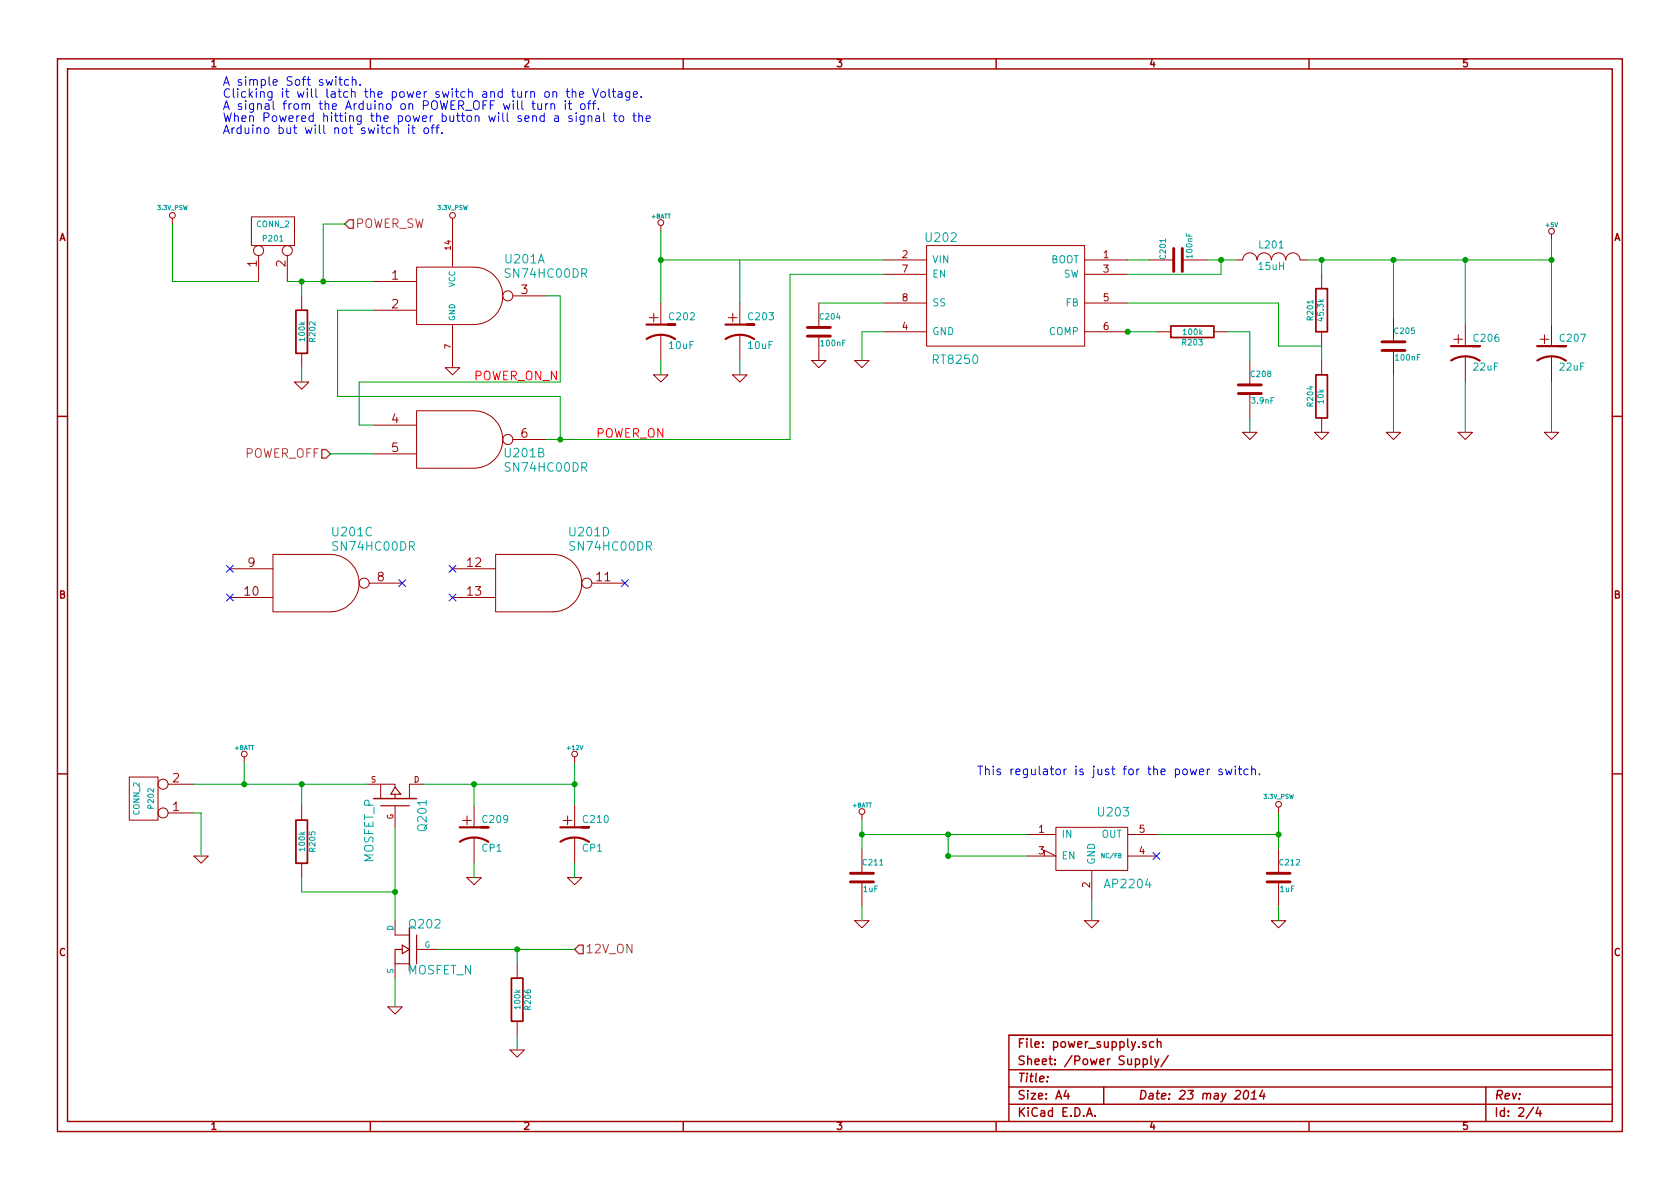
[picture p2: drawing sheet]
<svg xmlns="http://www.w3.org/2000/svg" width="297mm" height="210mm" viewBox="0 0 297 210" stroke-linecap="round" stroke-linejoin="round" font-family="sans-serif">
<g fill="none" stroke="#a00000" stroke-width=".25">
<path d="M10.2 10.4h276.6v189.7h-276.6zM11.9 12.2h273.2v186.1h-273.2zM65.5 10.4v1.8M120.8 10.4v1.8M176.1 10.4v1.8M231.4 10.4v1.8M10.2 73.6h1.7M285.1 73.6h1.7M10.2 136.8h1.7M285.1 136.8h1.7M66 141.2h7.7M72.4 164.1v7.6"/>
<path d="M65.5 198.3v1.8M120.8 198.3v1.8M176.1 198.3v1.8M178.4 189.2h106.7M178.4 195.3h106.7M178.4 192.2h106.7M185.2 190.4v.1M188.5 192.8l-.4 1h1M188.8 193.3v1.1M192.1 197.4l.5-1.5 .5 1.5M192.3 197h.7M193.6 197.3v.1"/>
<path d="M195.1 192.2v3.1M202.1 187.3a.48 .48 0 0 1 .7 .1v.7l-.2 .2-.5-.1M202.1 187.2v1.6M202.6 184.3l-.4-.1-.2 .2 .1 .2 .5 .2v.3h-.6M203.5 186.7v1.4l.2 .2M204 184.3a.48 .48 0 0 0-.7 0v.8l.3 .1 .4-.1M204.2 187.2l.3 1.1M204.6 184.3h.1a.36 .36 0 0 1 .6 .1v.8M204.6 183.7v1.5M204.9 187.2l-.5 1.4-.2 .2M206.6 186.7l-1.3 1.9M220.1 193l.3-.2a.88 .88 0 0 1-.3 1.6l-.2-.3a1.19 1.19 0 0 1 .2-1.1z"/>
<path d="M221.2 194.4h.9M221.3 193.3l.5-.5-.1 1.6M223.2 192.8l-.5 1h1M223.5 193.3l-.1 1.1M231.4 198.3v1.8M262.7 192.2v6.1M271.1 195.8l-1.3 2M272 195.8l-.4 1.1h.9M272.3 196.4v1M285.1 183.1h-106.7v15.2"/>
</g>
<g fill="none" stroke="#a00000" stroke-width=".18">
<path d="M30.5 38.6v1M44.4 38.3h7.7v5.1h-7.7zM80 38.6v8.5M116.8 39.9v1M45.7 45.2v4.6M50.8 45.2v4.6M53.3 52.3v2.6M66 49.8h7.7M66 54.9h7.7M80 57.5v7.5M83.8 57.4a5.1 5.1 0 0 0 5.1-5.1 5.1 5.1 0 0 0-5.1-5l-10.1-.1v10.2h10.1M90.7 52.3h5.8"/>
<path d="M116.8 53.6v3.8M116.8 59.2v4.5M130.8 53.6v3.8M130.8 59.2v4.5M144.8 53.6v4.3M144.8 59.4v4.3M156.2 46h7.6M156.2 48.5h7.6M156.2 58.7h7.6M156.2 53.6h7.6M163.8 43.4h28v17.8h-28zM191.8 46h7.6"/>
<path d="M191.8 48.5h7.6M191.8 58.7h7.6M191.8 53.6h7.6M203.2 46h4.3M204.5 58.7h2.5M209 46h4.4M214.6 58.7h2.6M218.4 46h1.3a1.26 1.26 0 0 1 1.3-1.3 1.26 1.26 0 0 1 1.2 1.3M222.3 46a1.26 1.26 0 0 1 1.2-1.3 1.26 1.26 0 0 1 1.3 1.3M224.8 46a1.26 1.26 0 0 1 1.3-1.3 1.26 1.26 0 0 1 1.2 1.3M227.4 46a1.26 1.26 0 0 1 1.2-1.3 1.26 1.26 0 0 1 1.3 1.3h1.2M233.7 48.5v2.5"/>
<path d="M233.7 58.7v2.5M246.4 56.1v4.3M259.1 57.4v3.8M274.3 41.4v.8M274.3 57.4v3.8M52.1 67.6h2.5l-1.3 1.2zM53.3 62.5v2.5M66 75.2h7.7M78.7 65h2.6l-1.3 1.3zM83.8 72.6h-10.1v10.2h10.1a5.1 5.1 0 0 0 5.1-5.1 5.1 5.1 0 0 0-5.1-5M90.7 77.7h5.8M115.6 66.3h2.5l-1.3 1.3z"/>
<path d="M129.5 66.3h2.6l-1.3 1.3zM143.5 63.7h2.5l-1.2 1.3zM151.1 63.7h2.6l-1.3 1.3zM219.7 76.4h2.5l-1.2 1.3zM221 63.7v4.4M221 69.6v4.3M232.4 76.4h2.5l-1.2 1.3zM233.7 63.7v2.6M233.7 73.9v2.5M245.1 76.4h2.5l-1.2 1.3zM246.4 62v4.3M257.8 76.4h2.5l-1.2 1.3z"/>
<path d="M259.1 63v4.6M273 76.4h2.6l-1.3 1.3zM274.3 63v4.6M58.4 98.1a5.1 5.1 0 0 1 5.1 5 5.1 5.1 0 0 1-5.1 5.1M58.4 98h-10.1v10.2h10.1M66 80.3h7.7M97.8 98.1a5.1 5.1 0 0 1 5 5 5.1 5.1 0 0 1-5 5.1M97.8 98h-10.2v10.2h10.2M40.6 100.6h7.7M40.6 105.7h7.7M65.3 103.1h5.8M80 100.6h7.6"/>
<path d="M80 105.7h7.6M104.6 103.1h5.9M22.9 137.4h5v7.6h-5zM29.7 138.7h4.6M43.2 133.9v1M64.8 138.7h2.5M67.3 138.7h2.5v.5M67.3 138.7v2.5M74.9 138.7h-2.5v2.5M101.6 133.9v1M29.7 143.8h4.6M34.3 151.4h2.5l-1.2 1.2z"/>
<path d="M53.3 142.5v2.5M53.3 152.6v2.6M69.8 142.5v3.8M82.5 155.2h2.6l-1.3 1.3zM83.8 142.5v3.8M83.8 148.1v4.5M100.3 155.2h2.6l-1.3 1.3zM101.6 142.5v3.8M101.6 148.1v4.5M152.4 144v1M152.4 150.1v4.3M152.4 156v4.3"/>
<path d="M181.6 151.4h5.1l-2-1v1M181.6 147.6h5.1M186.7 146.3h12.7v7.6h-12.7zM193 153.9v5.1M199.4 147.6h5.1M199.4 151.4h5.1M226.1 142.7v1.1M226.1 150.1v4.3M226.1 156v4.3M68.6 178h2.5l-1.3 1.3zM69.8 162.8v2.5h2.6M72.4 170.4h-2.6v2.6"/>
<path d="M73.7 167.9h3.8M91.4 170.4v2.6M151.1 162.8h2.6l-1.3 1.3zM191.8 162.8h2.5l-1.3 1.3zM224.8 162.8h2.5l-1.2 1.3zM90.2 185.7h2.5l-1.3 1.2zM91.4 180.6v2.5"/>
<circle cx="30.5" cy="38.1" r=".51"/>
<circle cx="80" cy="38.1" r=".51"/>
<circle cx="116.8" cy="39.4" r=".51"/>
<circle cx="45.7" cy="44.3" r=".89"/>
<circle cx="50.8" cy="44.3" r=".89"/>
<circle cx="89.8" cy="52.3" r=".89"/>
<circle cx="274.3" cy="40.9" r=".51"/>
<circle cx="89.8" cy="77.7" r=".89"/>
<circle cx="64.4" cy="103.1" r=".89"/>
<circle cx="103.8" cy="103.1" r=".89"/>
<circle cx="28.8" cy="138.7" r=".89"/>
<circle cx="43.2" cy="133.3" r=".51"/>
<circle cx="101.6" cy="133.3" r=".51"/>
<circle cx="28.8" cy="143.8" r=".89"/>
<circle cx="152.4" cy="143.5" r=".51"/>
<circle cx="226.1" cy="142.2" r=".51"/>
</g>
<g fill="none" stroke="#00a000" stroke-width=".18">
<path d="M30.5 39.6v10.2h15.2M61 39.6h-3.9v10.2M50.8 49.8h15.2M53.3 49.8v2.5M57.1 49.8h.1M66 54.9h-6.3v15.2h39.4v7.6M96.5 52.3h2.6v15.3h-35.6v7.6h2.5M116.8 46h39.4M116.8 40.9v12.7M130.8 46v7.6M144.8 53.6h11.4M156.2 48.5h-16.5v29.2h-43.2"/>
<path d="M156.2 58.7h-3.8v5M199.4 53.6h26.7v7.6h7.6v2.5M199.4 46h3.8M199.4 58.7h5.1M213.4 46h5M215.9 46v2.5h-16.5M217.2 58.7h3.8v5M231.1 46h43.2M233.7 46v2.5M246.4 46v10.1M259.1 46v11.4M274.3 42.2v15.2"/>
<path d="M53.3 65v2.6M116.8 63.7v2.6M130.8 63.7v2.6M221 73.9v2.5M246.4 66.3v10.1M259.1 67.6v8.8M274.3 67.6v8.8M58.4 80.3h7.6M34.3 138.7h30.5M43.2 134.9v3.8M53.3 138.7v3.8M74.9 138.7h26.7"/>
<path d="M83.8 138.7v3.8M101.6 134.9v7.6M34.3 143.8h1.3v7.6M53.3 155.2v2.5h16.5M69.8 146.3v16.5M83.8 152.6v2.6M101.6 152.6v2.6M152.4 147.6h29.2M152.4 145v5.1M167.6 147.6v3.8h14M193 159v3.8M204.5 147.6h21.6"/>
<path d="M226.1 143.8v6.3M69.8 173v5M77.5 167.9h24.1M91.4 167.9v2.5M152.4 160.3v2.5M226.1 160.3v2.5M91.4 183.1v2.6"/>
</g>
<path d="M61 39.6l.7-.7h.8v1.5h-.8zM56.9 79.5h.8l.7 .8-.7 .7h-.8zM102.4 167.1h.7v1.6h-.7l-.8-.8z" fill="none" stroke="#808000" stroke-width=".25"/>
<path d="M52.3 54.9h2.1v7.6h-2.1zM207 57.7h7.6v2h-7.6zM232.7 51h2v7.7h-2zM232.7 66.3h2v7.6h-2zM52.3 145h2.1v7.6h-2.1zM90.4 173h2.1v7.6h-2.1z" fill="none" stroke="#a00000" stroke-width=".3"/>
<g fill="#00a000" stroke="#00a000" stroke-width=".25">
<circle cx="53.3" cy="49.8" r=".41"/>
<circle cx="69.8" cy="157.7" r=".41"/>
<circle cx="53.3" cy="138.7" r=".41"/>
<circle cx="91.4" cy="167.9" r=".41"/>
<circle cx="101.6" cy="138.7" r=".41"/>
<circle cx="83.8" cy="138.7" r=".41"/>
<circle cx="167.6" cy="147.6" r=".41"/>
<circle cx="152.4" cy="147.6" r=".41"/>
<circle cx="43.2" cy="138.7" r=".41"/>
<circle cx="99.1" cy="77.7" r=".41"/>
<circle cx="233.7" cy="46" r=".41"/>
<circle cx="199.4" cy="58.7" r=".41"/>
<circle cx="246.4" cy="46" r=".41"/>
<circle cx="259.1" cy="46" r=".41"/>
<circle cx="116.8" cy="46" r=".41"/>
<circle cx="215.9" cy="46" r=".41"/>
<circle cx="274.3" cy="46" r=".41"/>
<circle cx="167.6" cy="151.4" r=".41"/>
<circle cx="226.1" cy="147.6" r=".41"/>
<circle cx="57.1" cy="49.8" r=".41"/>
</g>
<g fill="none" stroke="#00f" stroke-width=".18">
<path d="M59.9 14.1h.6M60.1 13.6v1.3l.4 .2M61.6 14.1a.48 .48 0 0 0-.6 .1v.8l.2 .1 .4-.1M62.3 14.2l.1-.1a.36 .36 0 0 1 .5 .2v.8M62.3 13.6v1.5M63.7 15v.1M94.2 17.8v1.3l.4 .2M95.1 18.3v.8a.39 .39 0 0 0 .7 .1M95.8 18.3v1M96.5 18.3v1M96.9 18.3l-.3 .1-.1 .2M97.4 18.5l.1-.1a.36 .36 0 0 1 .6 .2v.7"/>
<path d="M97.4 18.3v1M97.8 16.4v-.1a.36 .36 0 0 1 .6 .1v.8M97.8 16.2v1M99.9 17.8v.2M99.9 18.3v1M100.1 16.2h.6M100.3 15.7v1.3l.4 .2M100.5 18.3h.6M100.7 17.8v1.3l.4 .2M101.2 16.4v-.1a.36 .36 0 0 1 .6 .1v.8M101.2 15.7v1.5M101.9 20v.1"/>
<path d="M102.5 16.7l.7-.1-.1-.3-.4-.1-.2 .2v.7h.6M102.7 18.5l.2-.2 .5 .2v.7l-.3 .1-.4-.1zM103.9 18.3h.6M104.5 17.8l-.3 .1-.1 .2v1.2M104.7 18.3h.6M104.8 15.7l.5 1.5 .5-1.5M105.3 17.8l-.3 .1v.2v1.2M105.8 19.2v.1M106.3 16.4l.2-.2 .5 .2v.7l-.3 .1-.4-.1zM106.7 20v1.3l.3 .2M107.7 15.7v1.3l.2 .2M108.3 16.2h.5"/>
<path d="M108.5 15.7v1.3l.3 .2M108.7 20v1.3l.4 .2M109.3 16.3h.6l.1 .9M110 16.6h-.5a.3 .3 0 0 0-.3 .3 .3 .3 0 0 0 .3 .3l.5-.1M111.4 16.2v1.2l-.3 .3-.4-.1M111.4 16.3a.48 .48 0 0 0-.7 .1v.7l.2 .1 .5-.1M112 16.7l.7-.1-.1-.3-.4-.1-.2 .2 .1 .7h.5M112.1 20v1.3l.4 .2M113 20v1.5M113.4 17.1v.1M69.7 22.8l.1-.1a.36 .36 0 0 1 .6 .1v.8M69.7 22.1v1.5"/>
<path d="M72.3 22.6v1M73 22.1v1.3l.4 .2M75.1 22.7l.4-.1 .3 .3v.4l-.3 .3-.4-.1-.1-.2v-.4zM76.8 22.1l-.3 .1-.1 .1v1.3M77.6 22.1l-.3 .1v.1v1.3M78.1 23.5v.1M101.1 20.5h-.3l-.2 .2v.2l.5 .2v.3h-.5M101.9 20.5v1M103.3 20.5v1.2l-.3 .3-.4-.1M103.3 20.5a.48 .48 0 0 0-.7 .1v.8l.2 .1 .5-.1M104 20.6l.1-.1a.36 .36 0 0 1 .5 .2v.8M104 20.5v1"/>
<path d="M105.4 20.5h.5l.1 1M106 20.8l-.5 .1a.3 .3 0 0 0-.2 .3 .3 .3 0 0 0 .2 .3l.5-.1M108.5 20.5h.6M109.6 20.6l.2-.1 .4 .1v.8l-.2 .1-.4-.1zM111.9 20.5h.6M113 20.6v-.1a.36 .36 0 0 1 .6 .2v.8M114.2 21l.8-.2-.1-.3h-.4l-.3 .2 .1 .7h.6M212.1 136.5l.7-.1v-.3l-.5-.1-.2 .2 .1 .7h.6M213.5 136v1M213.9 136l-.3 .1-.1 .2M216.1 136.1l-.4-.1-.2 .2 .1 .2 .5 .2v.3h-.6M216.7 136l.3 1 .2-.7 .4 .7 .2-1"/>
<path d="M218.4 135.5v.1M218.4 136v1M218.9 136h.6M219.2 135.5v1.3l.3 .2M220.7 136.1a.48 .48 0 0 0-.7 0v.8l.2 .1 .5-.1M221.3 136.1h.1a.36 .36 0 0 1 .6 .1v.8M221.3 135.5v1.5M222.7 136.9v.1"/>
</g>
<path d="M69.8 139.2l1.1 1.3h-1.8zM67.3 142.5h5.1M69.8 140.5v.7M71.1 167.9h-1.3v2.5M71.1 167.1l1.3 .8-1.3 .8zM73.7 165.3v5.1" fill="none" stroke="#a00000" stroke-width=".2"/>
<path d="M114.3 57.4h5.1h-1.3M114.3 59.9a4.6 4.6 0 0 1 5.1 .1M128.3 57.4h5h-1.2M128.3 59.9a4.6 4.6 0 0 1 5 .1M256.5 61.2h5.1h-1.3M256.6 63.7a4.6 4.6 0 0 1 5 .1M271.8 61.2h5.1h-1.3M271.8 63.7a4.6 4.6 0 0 1 5.1 .1M81.3 146.3h5.1h-1.3M81.3 148.8a4.6 4.6 0 0 1 5.1 .1M99.1 146.3h5h-1.2M99.1 148.8a4.6 4.6 0 0 1 5 .1" fill="none" stroke="#a00000" stroke-width=".38"/>
<path d="M142.7 59.4h4.1M142.7 57.9h4.1M207.5 43.9v4.1M209 43.9v4.1M218.9 69.6h4.1M218.9 68.1h4.1M244.3 62h4.1M244.3 60.4h4.1M150.4 156h4M150.4 154.4h4M224 156h4.1M224 154.4h4.1" fill="none" stroke="#a00000" stroke-width=".51"/>
<path d="M195.2 150.9v.8l-.4-.8v.8" fill="none" stroke="#00a0a0" stroke-width=".18"/>
<g fill="none" stroke="#0000c0" stroke-width=".18">
<path d="M40 100l1.2 1.2M41.2 100l-1.2 1.2M79.4 100l1.2 1.2M80.6 100l-1.2 1.2M40 105l1.2 1.3M41.2 105l-1.2 1.3M70.5 102.5l1.2 1.2M71.7 102.5l-1.2 1.2M79.4 105l1.2 1.3M80.6 105l-1.2 1.3M109.9 102.5l1.2 1.2M111.1 102.5l-1.2 1.2"/>
<path d="M203.9 150.8l1.2 1.2M205.1 150.8l-1.2 1.2"/>
</g>
<g font-size="2.8" fill="#a00000">
<text x="114.8" y="57.1">+</text>
<text x="128.7" y="57.1">+</text>
<text x="257" y="61">+</text>
<text x="272.2" y="61">+</text>
<text x="81.7" y="146">+</text>
<text x="99.5" y="146">+</text>
</g>
<g font-size="2.1" fill="#00f">
<text x="39.4" y="15.2">A simple Soft switch.</text>
<text x="39.4" y="17.4">Clicking it will latch the power switch and turn on the Voltage.</text>
<text x="39.4" y="19.5">A signal from the Arduino on POWER_OFF will turn it off.</text>
<text x="39.4" y="21.6">When Powered hitting the power button will send a signal to the</text>
<text x="39.4" y="23.8">Arduino but will not switch it off.</text>
<text x="172.7" y="137.2">This regulator is just for the power switch.</text>
</g>
<g font-size="2.1" fill="#808000">
<text x="62.9" y="40.4">POWER_SW</text>
<text x="43.1" y="81">POWER_OFF</text>
<text x="103.5" y="168.7">12V_ON</text>
</g>
<g font-size="2.1" fill="#a00000">
<text x="45.5" y="47.2" transform="rotate(-90 45.5 47.2)">1</text>
<text x="50.5" y="47.2" transform="rotate(-90 50.5 47.2)">2</text>
<text x="69.3" y="49.5">1</text>
<text x="92.1" y="52.1">3</text>
<text x="69.3" y="54.6">2</text>
<text x="69.3" y="74.9">4</text>
<text x="92.1" y="77.5">6</text>
<text x="69.3" y="80">5</text>
<text x="43.9" y="100.3">9</text>
<text x="82.7" y="100.3">12</text>
<text x="43.3" y="105.4">10</text>
<text x="66.7" y="102.9">8</text>
<text x="82.7" y="105.4">13</text>
<text x="105.5" y="102.9">11</text>
<text x="30.5" y="143.5">1</text>
<text x="30.5" y="138.4">2</text>
<text x="179.9" y="185.4">File: power_supply.sch</text>
<text x="179.9" y="191.5">Title:</text>
<text x="179.9" y="188.4">Sheet: /Power Supply/</text>
<text x="179.9" y="197.6">KiCad E.D.A.</text>
<text x="179.9" y="194.5">Size: A4</text>
<text x="201.2" y="194.5">Date: 23 may 2014</text>
<text x="264.2" y="194.5">Rev:</text>
<text x="264.2" y="197.6">Id: 2/4</text>
</g>
<g font-size="2.1" fill="#00a0a0">
<text x="89.4" y="46.7">U201A</text>
<text x="163.8" y="42.8">U202</text>
<text x="89.6" y="49.2">SN74HC00DR</text>
<text x="165.2" y="64.4">RT8250</text>
<text x="89.4" y="80.9">U201B</text>
<text x="89.6" y="83.5">SN74HC00DR</text>
<text x="58.9" y="94.9">U201C</text>
<text x="100.8" y="94.9">U201D</text>
<text x="59.2" y="97.5">SN74HC00DR</text>
<text x="101.1" y="97.5">SN74HC00DR</text>
<text x="75.5" y="146.8" transform="rotate(-90 75.5 146.8)">Q201</text>
<text x="194.3" y="144.4">U203</text>
<text x="66.1" y="152.6" transform="rotate(-90 66.1 152.6)">MOSFET_P</text>
<text x="195.6" y="157.1">AP2204</text>
<text x="72.5" y="164.3">Q202</text>
<text x="72.1" y="172.4">MOSFET_N</text>
</g>
<g font-size="2.1" fill="#f00">
<text x="83.8" y="67.3">POWER_ON_N</text>
<text x="105.4" y="77.5">POWER_ON</text>
</g>
<g font-size="1.8" fill="#a00000">
<text x="37.3" y="11.9">1</text>
<text x="92.7" y="11.9">2</text>
<text x="148" y="11.9">3</text>
<text x="203.3" y="11.9">4</text>
<text x="258.6" y="11.9">5</text>
<text x="10.4" y="42.7">A</text>
<text x="159.5" y="45.7">2</text>
<text x="195.1" y="45.7">1</text>
<text x="285.3" y="42.7">A</text>
<text x="159.5" y="48.3">7</text>
<text x="159.5" y="53.3">8</text>
<text x="195.1" y="48.3">3</text>
<text x="195.1" y="53.3">5</text>
<text x="159.5" y="58.4">4</text>
<text x="195.1" y="58.4">6</text>
<text x="10.4" y="105.9">B</text>
<text x="285.3" y="105.9">B</text>
<text x="183.7" y="147.3">1</text>
<text x="201.4" y="147.3">5</text>
<text x="183.7" y="151.1">3</text>
<text x="201.4" y="151.1">4</text>
<text x="192.8" y="156.9" transform="rotate(-90 192.8 156.9)">2</text>
<text x="10.4" y="169.1">C</text>
<text x="285.3" y="169.1">C</text>
<text x="37.3" y="199.8">1</text>
<text x="92.7" y="199.8">2</text>
<text x="148" y="199.8">3</text>
<text x="203.3" y="199.8">4</text>
<text x="258.6" y="199.8">5</text>
</g>
<g font-size="1.8" fill="#00a0a0">
<text x="164.8" y="46.6">VIN</text>
<text x="185.6" y="46.6">BOOT</text>
<text x="222.6" y="47.8">15uH</text>
<text x="222.8" y="44">L201</text>
<text x="164.8" y="49.1">EN</text>
<text x="187.9" y="49.1">SW</text>
<text x="118.5" y="56.7">C202</text>
<text x="132.4" y="56.7">C203</text>
<text x="164.8" y="59.3">GND</text>
<text x="164.8" y="54.2">SS</text>
<text x="185.4" y="59.3">COMP</text>
<text x="188.4" y="54.2">FB</text>
<text x="118.4" y="61.8">10uF</text>
<text x="132.4" y="61.8">10uF</text>
<text x="260.6" y="65.6">22uF</text>
<text x="260.7" y="60.5">C206</text>
<text x="275.9" y="65.6">22uF</text>
<text x="275.9" y="60.5">C207</text>
<text x="85.4" y="145.6">C209</text>
<text x="103.2" y="145.6">C210</text>
<text x="187.7" y="148.2">IN</text>
<text x="194.6" y="148.2">OUT</text>
<text x="85.3" y="150.7">CP1</text>
<text x="103" y="150.7">CP1</text>
<text x="187.7" y="152">EN</text>
<text x="193.7" y="152.9" transform="rotate(-90 193.7 152.9)">GND</text>
</g>
<g font-size="1.4" fill="#00a0a0">
<text x="45.4" y="40.2">CONN_2</text>
<text x="46.6" y="42.7">P201</text>
<text x="206.2" y="45.7" transform="rotate(-90 206.2 45.7)">C201</text>
<text x="210.9" y="45.5" transform="rotate(-90 210.9 45.5)">100nF</text>
<text x="80.5" y="50.9" transform="rotate(-90 80.5 50.9)">VCC</text>
<text x="80.5" y="56.8" transform="rotate(-90 80.5 56.8)">GND</text>
<text x="145.1" y="56.6">C204</text>
<text x="209.3" y="59.3">100k</text>
<text x="232.2" y="56.5" transform="rotate(-90 232.2 56.5)">R201</text>
<text x="234.1" y="56.6" transform="rotate(-90 234.1 56.6)">45.3k</text>
<text x="246.7" y="59.1">C205</text>
<text x="53.9" y="60.2" transform="rotate(-90 53.9 60.2)">100k</text>
<text x="55.8" y="60.3" transform="rotate(-90 55.8 60.3)">R202</text>
<text x="145.2" y="61.3">100nF</text>
<text x="209.1" y="61.1">R203</text>
<text x="246.8" y="63.8">100nF</text>
<text x="221.3" y="66.7">C208</text>
<text x="221.4" y="71.4">3.9nF</text>
<text x="232.2" y="71.8" transform="rotate(-90 232.2 71.8)">R204</text>
<text x="234.1" y="71.3" transform="rotate(-90 234.1 71.3)">10k</text>
<text x="27.3" y="142.9" transform="rotate(-90 27.3 142.9)">P202</text>
<text x="24.7" y="144.1" transform="rotate(-90 24.7 144.1)">CONN_2</text>
<text x="53.9" y="150.4" transform="rotate(-90 53.9 150.4)">100k</text>
<text x="55.8" y="150.5" transform="rotate(-90 55.8 150.5)">R205</text>
<text x="152.7" y="153.1">C211</text>
<text x="226.3" y="153.1">C212</text>
<text x="152.7" y="157.8">1uF</text>
<text x="226.3" y="157.8">1uF</text>
<text x="69.6" y="164.6" transform="rotate(-90 69.6 164.6)">D</text>
<text x="75" y="167.6">G</text>
<text x="69.6" y="172.2" transform="rotate(-90 69.6 172.2)">S</text>
<text x="92" y="178.3" transform="rotate(-90 92 178.3)">100k</text>
<text x="93.9" y="178.5" transform="rotate(-90 93.9 178.5)">R206</text>
</g>
<g font-size="1.4" fill="#a00000">
<text x="79.8" y="44.1" transform="rotate(-90 79.8 44.1)">14</text>
<text x="79.8" y="61.6" transform="rotate(-90 79.8 61.6)">7</text>
<text x="65.6" y="138.4">S</text>
<text x="73.2" y="138.4">D</text>
<text x="69.6" y="144.9" transform="rotate(-90 69.6 144.9)">G</text>
</g>
<g font-size="1.1" fill="#00a0a0">
<text x="27.9" y="37.2">3.3V_PSW</text>
<text x="77.4" y="37.2">3.3V_PSW</text>
<text x="115.1" y="38.7">+BATT</text>
<text x="273.4" y="40.2">+5V</text>
<text x="41.5" y="132.7">+BATT</text>
<text x="100.4" y="132.7">+12V</text>
<text x="150.7" y="142.8">+BATT</text>
<text x="223.5" y="141.3">3.3V_PSW</text>
<text x="195.1" y="151.8">NC/FB</text>
</g>
</svg>
